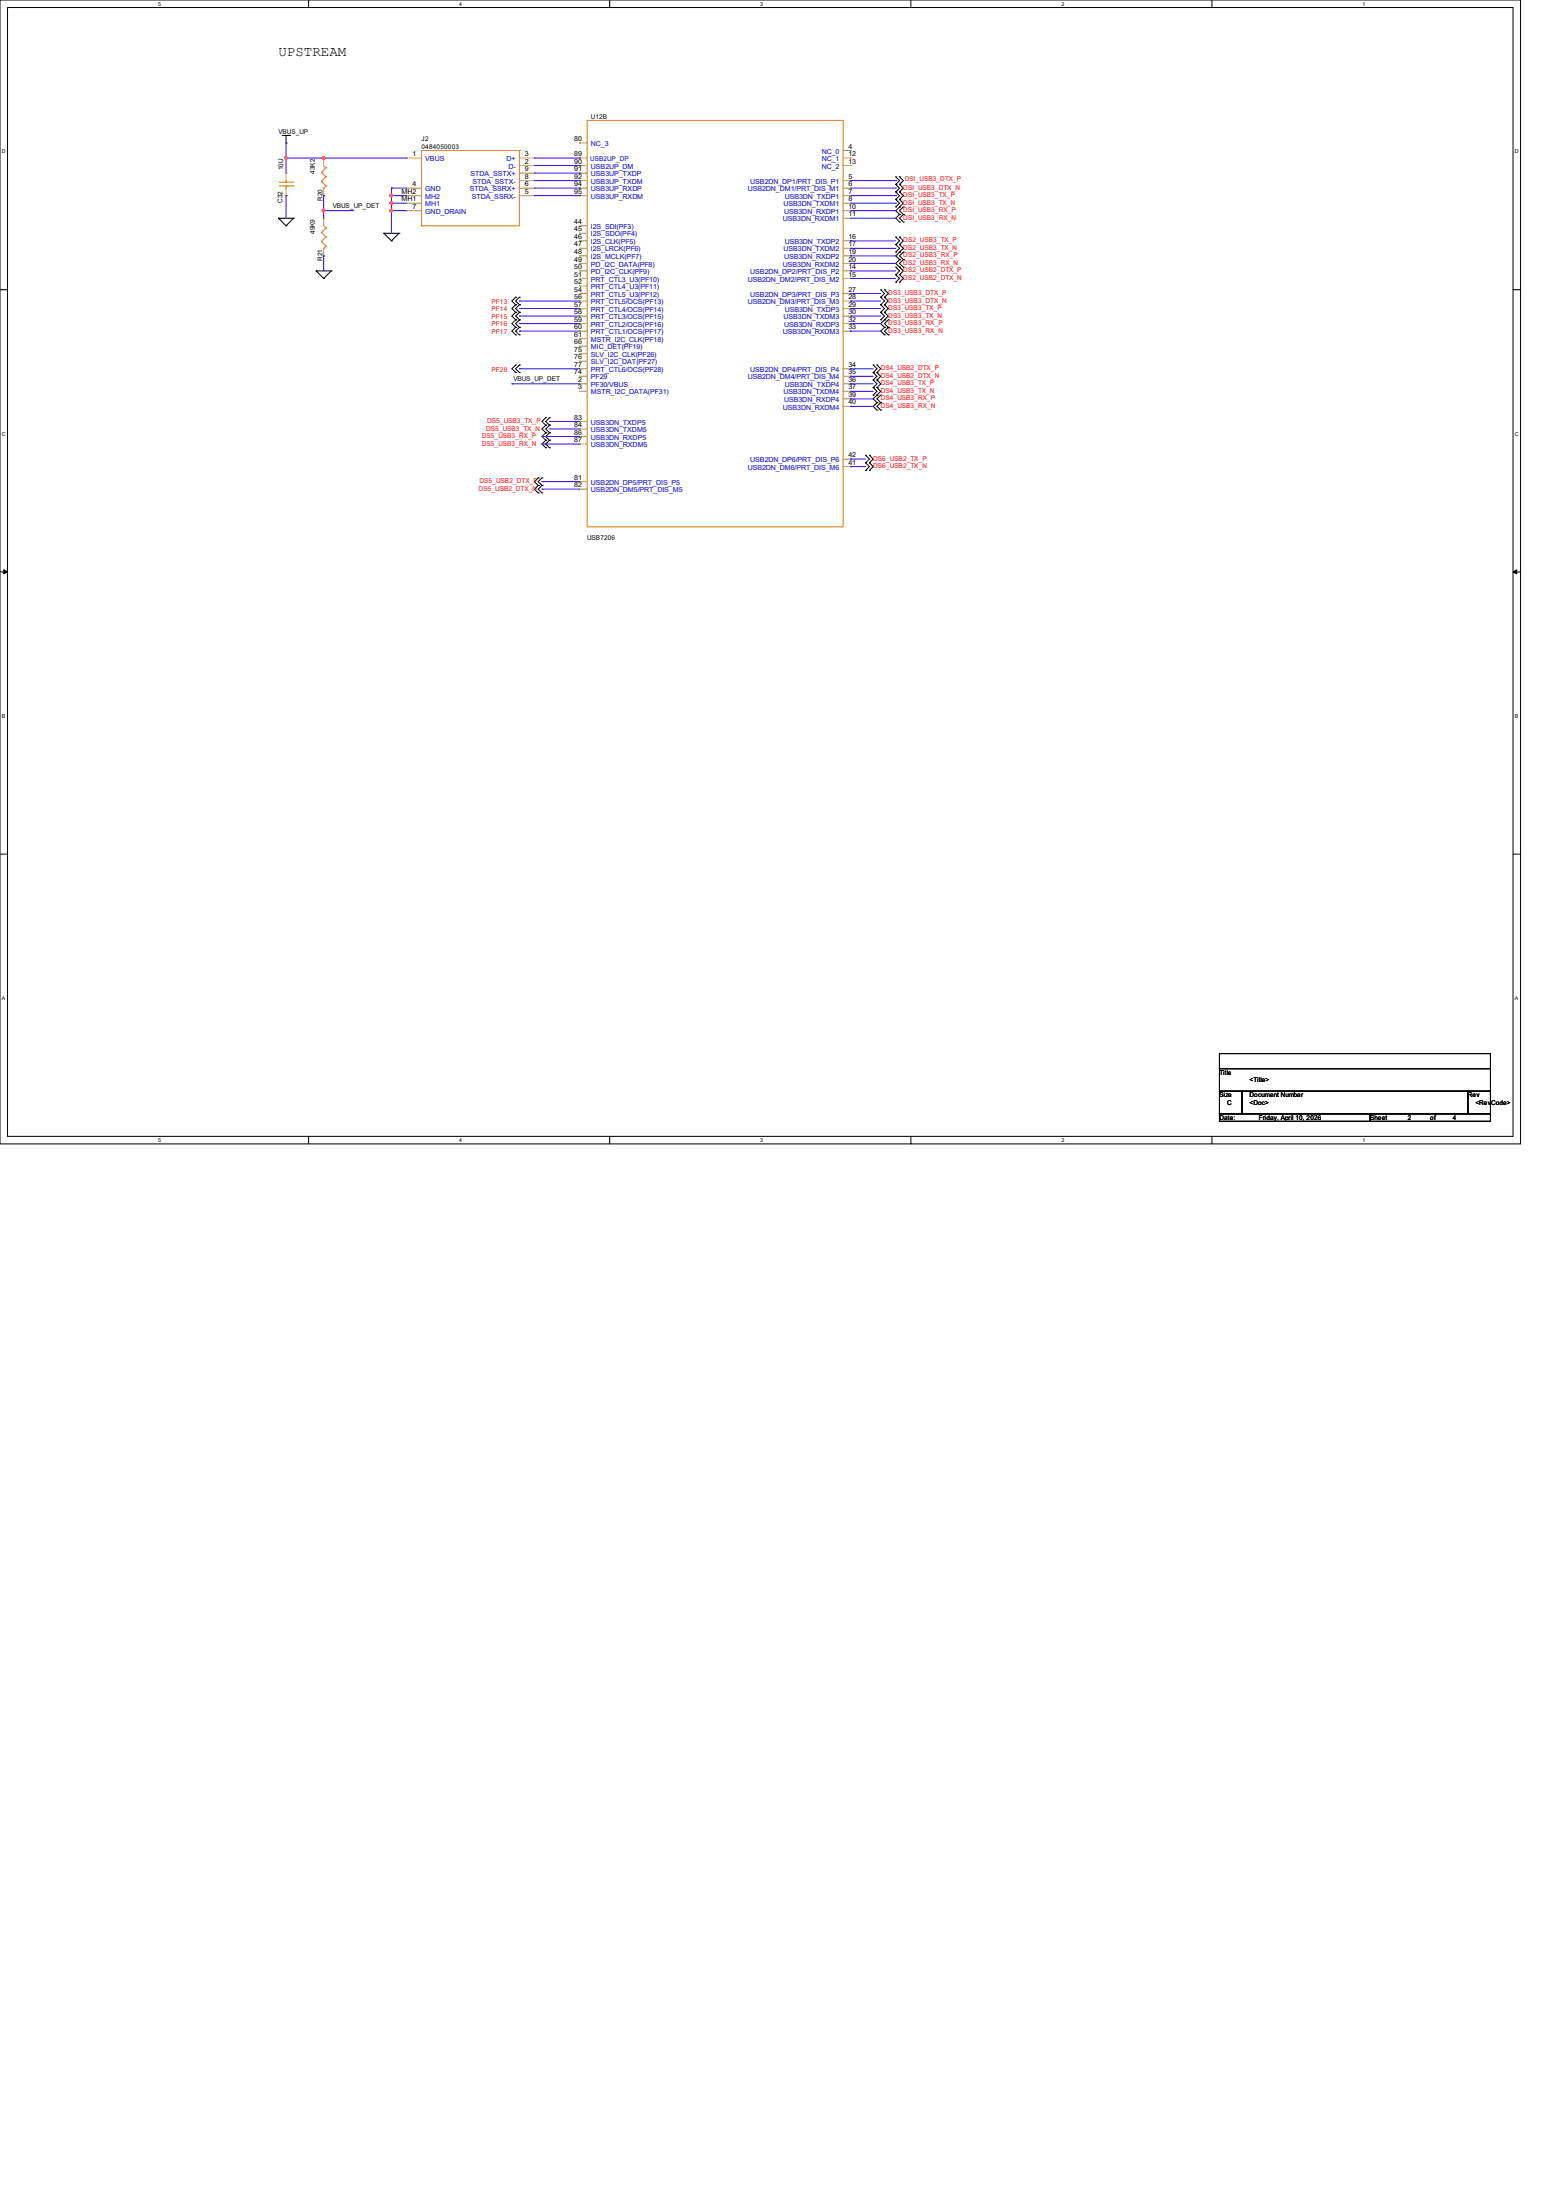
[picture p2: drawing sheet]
<svg xmlns="http://www.w3.org/2000/svg" width="210mm" height="297mm" viewBox="0 0 210 297" stroke-linecap="round" stroke-linejoin="round" font-family="sans-serif">
<path d="M0 0h205.2v154.4h-205.2zM1 1h203.2v152.4h-203.2z" fill="none" stroke="#000" stroke-width=".13"/>
<g fill="#fff">
<path d="M21.3 .1h.4v.8h-.4z"/>
<path d="M21.3 153.5h.4v.8h-.4z"/>
</g>
<path d="M41.7 0v1M41.7 153.4v1" fill="none" stroke="#000" stroke-width=".13"/>
<g fill="#fff">
<path d="M62 .1h.4v.8h-.4z"/>
<path d="M62 153.5h.4v.8h-.4z"/>
</g>
<path d="M82.3 0v1M82.3 153.4v1" fill="none" stroke="#000" stroke-width=".13"/>
<g fill="#fff">
<path d="M102.6 .1h.4v.8h-.4z"/>
<path d="M102.6 153.5h.4v.8h-.4z"/>
</g>
<path d="M122.9 0v1M122.9 153.4v1" fill="none" stroke="#000" stroke-width=".13"/>
<g fill="#fff">
<path d="M143.3 .1h.3v.8h-.3z"/>
<path d="M143.3 153.5h.3v.8h-.3z"/>
</g>
<path d="M163.6 0v1M163.6 153.4v1" fill="none" stroke="#000" stroke-width=".13"/>
<g fill="#fff">
<path d="M183.9 .1h.4v.8h-.4z"/>
<path d="M183.9 153.5h.4v.8h-.4z"/>
<path d="M.3 20.1h.5v.8h-.5z"/>
<path d="M204.5 20.1h.5v.8h-.5z"/>
<path d="M.3 58.2h.5v.8h-.5z"/>
<path d="M204.5 58.2h.5v.8h-.5z"/>
</g>
<path d="M0 39.1h1M204.2 39.1h1" fill="none" stroke="#000" stroke-width=".13"/>
<g fill="#fff">
<path d="M.3 96.3h.4v.8h-.4z"/>
<path d="M204.5 96.3h.4v.8h-.4z"/>
</g>
<path d="M0 77.2h1M204.2 77.2h1" fill="none" stroke="#000" stroke-width=".13"/>
<path d="M.5 76.9l.5 .3-.5 .3zM204.2 77.2l.5-.3v.6z" fill="#000" stroke="#000" stroke-width=".13"/>
<g fill="#fff">
<path d="M.3 134.4h.4v.8h-.4z"/>
<path d="M204.5 134.4h.4v.8h-.4z"/>
</g>
<g fill="none" stroke="#000" stroke-width=".13">
<path d="M38.1 18.3h1M38.6 19.3h.1M38.6 18.3v1M39.1 18.3h.1M37.6 29.5h.1M37.6 29.5h2M37.6 29.5l1 1M38.6 30.5h.1M39.6 29.5h.1M39.6 29.5l-1 1M42.7 36.6h.1M42.7 36.6h2"/>
<path d="M42.7 36.6l1 1M43.7 37.6h.1M44.7 36.6h.1M44.7 36.6l-1 1M51.8 31.5h.1M51.8 31.5h2M51.8 31.5l1 1M52.8 32.5h.1M53.8 31.5h.1M53.8 31.5l-1 1M118.9 39.1h.1M118.9 39.1l.5 .5-.5 .5"/>
<path d="M119.4 39.1h.1M119.4 39.1l.5 .5-.5 .5M120.9 33h.1M120.9 32h.1M120.9 34h.1M120.9 37.1h.1M120.9 36.1h.1M120.9 38.1h.1M120.9 24.9h.1M120.9 23.9h.1M120.9 25.9h.1M120.9 26.9h.1"/>
<path d="M120.9 27.9h.1M120.9 37.1l.5 .5-.5 .5M120.9 32l.5 .5-.5 .5M120.9 33l.5 .5-.5 .5M120.9 36.1l.5 .5-.5 .5M120.9 23.9l.5 .5-.5 .5M120.9 24.9l.5 .5-.5 .5M120.9 25.9l.5 .5-.5 .5M120.9 26.9l.5 .5-.5 .5M121.4 33h.1M121.4 32h.1M121.4 34h.1"/>
<path d="M121.4 35.1h.1M121.4 36.1h.1M121.4 37.1h.1M121.4 38.1h.1M121.4 24.9h.1M121.4 23.9h.1M121.4 25.9h.1M121.4 26.9h.1M121.4 27.9h.1M121.4 29h.1M121.4 30h.1M121.4 37.1l.5 .5-.5 .5"/>
<path d="M121.4 32l.5 .5-.5 .5M121.4 33l.5 .5-1 1 .5 .6M121.4 35.1l-.5 .5 1 1-.5 .5M121.4 23.9l.5 .5-.5 .5M121.4 24.9l.5 .5-.5 .5M121.4 25.9l.5 .5-.5 .5M121.4 26.9l.5 .5-1 1 .5 .6M121.4 29l-.5 .5 .5 .5M121.9 35.1h.1M121.9 34h.1M121.9 36.1h.1M121.9 29h.1"/>
<path d="M121.9 27.9h.1M121.9 30h.1M121.9 34l-.5 .5 .5 .6M121.9 35.1l-.5 .5 .5 .5M121.9 27.9l-.5 .5 .5 .6M121.9 29l-.5 .5 .5 .5M69.6 41.1h.1M69.6 42.2h.1M69.6 43.2h.1M69.6 44.2h.1M69.6 45.2h.1M69.6 40.1h.1"/>
<path d="M69.6 49.3h.1M69.6 50.3h.1M69.6 41.1l-.5 .6 .5 .5M69.6 42.2l-.5 .5 .5 .5M69.6 44.2l-.5 .5 .5 .5M69.6 43.2l-.5 .5 .5 .5M69.6 40.1l-.5 .5 .5 .5M69.6 49.3l-.5 .5 .5 .5M70.1 41.1h.1M70.1 42.2h.1M70.1 43.2h.1M70.1 44.2h.1"/>
<path d="M70.1 45.2h.1M70.1 40.1h.1M70.1 49.3h.1M70.1 50.3h.1M70.1 41.1l-.5 .6 .5 .5M70.1 42.2l-.5 .5 .5 .5M70.1 44.2l-.5 .5 .5 .5M70.1 43.2l-.5 .5 .5 .5M70.1 40.1l-.5 .5 .5 .5M70.1 49.3l-.5 .5 .5 .5M73.7 56.4h.1M73.7 57.4h.1"/>
<path d="M73.7 58.4h.1M73.7 59.4h.1M73.7 56.4l-.5 .5 .5 .5M73.7 57.4l-.5 .5 .5 .5M73.7 58.4l-.5 .5 .5 .5M73.7 59.4l-.5 .5 .5 .6M74.2 56.4h.1M74.2 57.4h.1M74.2 58.4h.1M74.2 59.4h.1M74.2 56.4l-.5 .5 .5 .5M74.2 57.4l-.5 .5 .5 .5"/>
<path d="M74.2 58.4l-.5 .5 .5 .5M74.2 59.4l-.5 .5 .5 .6M117.9 50.3h.1M117.9 49.3h.1M117.9 51.3h.1M117.9 52.3h.1M117.9 53.3h.1M117.9 49.3l.5 .5-.5 .5M117.9 50.3l.5 .5-.5 .5M117.9 51.3l.5 .5-.5 .5M117.9 52.3l.5 .5-.5 .5M118.4 50.3h.1"/>
<path d="M118.4 49.3h.1M118.4 51.3h.1M118.4 52.3h.1M118.4 53.3h.1M118.4 54.4h.1M118.4 55.4h.1M118.4 49.3l.5 .5-.5 .5M118.4 50.3l.5 .5-.5 .5M118.4 51.3l.5 .5-.5 .5M118.4 52.3l.5 .5-1 1 .5 .6M118.4 54.4l-.5 .5 .5 .5M118.9 40.1h.1"/>
<path d="M118.9 41.1h.1M118.9 42.2h.1M118.9 43.2h.1M118.9 54.4h.1M118.9 53.3h.1M118.9 55.4h.1M118.9 40.1l.5 .5-.5 .5M118.9 41.1l.5 .6-.5 .5M118.9 42.2l.5 .5-.5 .5M118.9 53.3l-.5 .5 .5 .6M118.9 54.4l-.5 .5 .5 .5M119.4 40.1h.1"/>
<path d="M119.4 41.1h.1M119.4 42.2h.1M119.4 43.2h.1M119.4 44.2h.1M119.4 45.2h.1M119.4 40.1l.5 .5-.5 .5M119.4 41.1l.5 .6-.5 .5M119.4 42.2l.5 .5-1 1 .5 .5M119.4 44.2l-.5 .5 .5 .5M119.9 44.2h.1M119.9 43.2h.1M119.9 45.2h.1"/>
<path d="M119.9 43.2l-.5 .5 .5 .5M119.9 44.2l-.5 .5 .5 .5M72.6 64.5h.1M72.6 65.5h.1M72.6 66.5h.1M72.6 64.5l-.5 .5 .5 .5M72.6 65.5l-.5 .5 .5 .5M73.2 64.5h.1M73.2 65.5h.1M73.2 66.5h.1M73.2 64.5l-.6 .5 .6 .5M73.2 65.5l-.6 .5 .6 .5"/>
<path d="M73.7 60.5h.1M74.2 60.5h.1M116.8 62.5h.1M116.8 61.5h.1M116.8 63.5h.1M116.8 61.5l.5 .5-.5 .5M116.8 62.5l.5 .5-.5 .5M117.3 62.5h.1M117.3 61.5h.1M117.3 63.5h.1M117.3 61.5l.6 .5-.6 .5M117.3 62.5l.6 .5-.6 .5"/>
<path d="M0 115.3h1M204.2 115.3h1M164.6 142.2h36.6v2.1h-36.6zM164.6 144.3h36.6v3h-36.6zM164.6 147.3h3v3.1h-3zM164.6 150.4h20.3v1h-20.3zM167.6 147.3h30.5v3.1h-30.5zM184.9 150.4h16.3v1h-16.3zM198.1 147.3h3.1v3.1h-3.1z"/>
</g>
<g fill="none" stroke="#cc8006" stroke-width=".13">
<path d="M79.2 16.3h34.6v54.8h-34.6zM37.7 25.1h1.8M37.7 24.6h1.8M38.6 24.6h.1M38.6 25.1h.1M38.6 24.4v.2M38.6 25.1v.3M39.5 25.1h.1M39.5 24.6h.1M43.4 31.4h.1M43.4 32.6h.1M43.4 23.3h.1"/>
<path d="M43.4 24.5h.1M43.4 31.4l.6 .6M43.4 32.6l.6 .6M43.4 23.3l.6 .6M43.4 24.5l.6 .6M43.7 33.5h.1M43.7 25.4h.1M43.7 30.5l.3 .3M43.7 22.4l.3 .2M44 30.8h.1M44 32h.1M44 33.2h.1"/>
<path d="M44 22.6h.1M44 23.9h.1M44 25.1h.1M44 30.8l-.6 .6M44 32l-.6 .6M44 33.2l-.3 .3M44 22.6l-.6 .7M44 23.9l-.6 .6M44 25.1l-.3 .3M56.9 30.5h.1M70.1 20.3h.1M70.1 20.3h-13.2v10.2"/>
<path d="M70.1 20.3v10.2h-13.2"/>
</g>
<g fill="none" stroke="#a84" stroke-width=".13">
<path d="M78.2 19.3h.1M78.2 19.3h1M38.6 23.4h.1M38.6 26.4h.1M38.6 23.4v1M38.6 25.4v1M43.7 29.5h.1M43.7 34.5h.1M43.7 21.3h.1M43.7 26.4h.1M43.7 21.3v1.1M43.7 25.4v1"/>
<path d="M43.7 29.5v1M43.7 33.5v1M54.9 21.3h.1M54.9 25.4h.1M54.9 28.4h.1M54.9 27.4h.1M54.9 26.4h.1M54.9 21.3h2M54.9 25.4h2M54.9 26.4h2M54.9 27.4h2M54.9 28.4h2"/>
<path d="M70.1 21.3h2M70.1 22.4h2M70.1 23.4h2M70.1 24.4h2M70.1 25.4h2M70.1 26.4h2M72.1 22.4h.1M72.1 21.3h.1M72.1 26.4h.1M72.1 25.4h.1M72.1 24.4h.1M72.1 23.4h.1"/>
<path d="M78.2 30.5h.1M78.2 31.5h.1M78.2 32.5h.1M78.2 33.5h.1M78.2 34.5h.1M78.2 35.6h.1M78.2 36.6h.1M78.2 37.6h.1M78.2 38.6h.1M78.2 39.6h.1M78.2 21.3h.1M78.2 22.4h.1"/>
<path d="M78.2 23.4h.1M78.2 24.4h.1M78.2 25.4h.1M78.2 26.4h.1M78.2 30.5h1M78.2 31.5h1M78.2 32.5h1M78.2 33.5h1M78.2 34.5h1M78.2 35.6h1M78.2 36.6h1M78.2 37.6h1"/>
<path d="M78.2 38.6h1M78.2 39.6h1M78.2 21.3h1M78.2 22.4h1M78.2 23.4h1M78.2 24.4h1M78.2 25.4h1M78.2 26.4h1M113.8 32.5h1M113.8 33.5h1M113.8 34.5h1M113.8 35.6h1"/>
<path d="M113.8 36.6h1M113.8 37.6h1M113.8 39.6h1M113.8 21.3h1M113.8 22.4h1M113.8 24.4h1M113.8 25.4h1M113.8 26.4h1M113.8 20.3h1M113.8 27.4h1M113.8 28.4h1M113.8 29.5h1"/>
<path d="M114.8 20.3h.1M114.8 24.4h.1M114.8 25.4h.1M114.8 26.4h.1M114.8 27.4h.1M114.8 28.4h.1M114.8 29.5h.1M114.8 21.3h.1M114.8 22.4h.1M114.8 36.6h.1M114.8 37.6h.1M114.8 32.5h.1"/>
<path d="M114.8 33.5h.1M114.8 34.5h.1M114.8 35.6h.1M114.8 39.6h.1M78.2 51.8h.1M78.2 52.8h.1M78.2 40.6h.1M78.2 41.7h.1M78.2 42.7h.1M78.2 43.7h.1M78.2 44.7h.1M78.2 45.7h.1"/>
<path d="M78.2 50.8h.1M78.2 47.8h.1M78.2 48.8h.1M78.2 49.8h.1M78.2 56.9h.1M78.2 57.9h.1M78.2 58.9h.1M78.2 59.9h.1M78.2 46.7h.1M78.2 51.8h1M78.2 52.8h1M78.2 40.6h1"/>
<path d="M78.2 41.7h1M78.2 42.7h1M78.2 43.7h1M78.2 44.7h1M78.2 45.7h1M78.2 50.8h1M78.2 47.8h1M78.2 48.8h1M78.2 49.8h1M78.2 56.9h1M78.2 57.9h1M78.2 58.9h1"/>
<path d="M78.2 59.9h1M78.2 46.7h1M113.8 51.8h1M113.8 52.8h1M113.8 40.6h1M113.8 41.7h1M113.8 42.7h1M113.8 43.7h1M113.8 44.7h1M113.8 50.8h1M113.8 49.8h1M113.8 53.8h1"/>
<path d="M113.8 54.9h1M114.8 40.6h.1M114.8 41.7h.1M114.8 42.7h.1M114.8 43.7h.1M114.8 44.7h.1M114.8 49.8h.1M114.8 50.8h.1M114.8 51.8h.1M114.8 52.8h.1M114.8 53.8h.1M114.8 54.9h.1"/>
<path d="M78.2 65h.1M78.2 66h.1M78.2 65h1M78.2 66h1M113.8 63h1M113.8 62h1M114.8 63h.1M114.8 62h.1"/>
</g>
<g fill="none" stroke="#4200ff" stroke-width=".13">
<path d="M38.6 19.3h.1M38.6 19.3v4.1M38.6 26.4h.1M38.6 21.3h.1M38.6 26.4v3.1M38.6 21.3h16.3M43.7 21.3h.1M43.7 26.4h.1M43.7 34.5h.1M43.7 28.4h.1M43.7 26.4v3.1M43.7 34.5v2.1"/>
<path d="M43.7 28.4h4.1M52.8 25.4h.1M52.8 26.4h.1M52.8 27.4h.1M52.8 28.4h.1M52.8 25.4h2.1M52.8 25.4v6.1M52.8 26.4h2.1M52.8 27.4h2.1M52.8 28.4h2.1M72.1 21.3h6.1M72.1 25.4h6.1"/>
<path d="M72.1 26.4h6.1M72.1 24.4h6.1M72.1 22.4h6.1M72.1 23.4h6.1M78.2 21.3h.1M78.2 22.4h.1M78.2 23.4h.1M78.2 24.4h.1M78.2 25.4h.1M78.2 26.4h.1M114.8 39.6h.1M114.8 32.5h.1"/>
<path d="M114.8 33.5h.1M114.8 34.5h.1M114.8 35.6h.1M114.8 36.6h.1M114.8 37.6h.1M114.8 25.4h6.1M114.8 26.4h6.1M114.8 27.4h6.1M114.8 28.4h6.1M114.8 39.6h4.1M114.8 32.5h6.1M114.8 33.5h6.1"/>
<path d="M114.8 34.5h6.1M114.8 35.6h6.1M114.8 36.6h6.1M114.8 37.6h6.1M114.8 24.4h6.1M114.8 29.5h6.1M120.9 24.4h.1M120.9 25.4h.1M120.9 26.4h.1M120.9 27.4h.1M120.9 28.4h.1M120.9 29.5h.1"/>
<path d="M69.1 51.8h.1M69.1 51.8h9.1M70.1 40.6h.1M70.1 41.7h.1M70.1 42.7h.1M70.1 43.7h.1M70.1 44.7h.1M70.1 49.8h.1M70.1 49.8h8.1M70.1 44.7h8.1M70.1 43.7h8.1M70.1 42.7h8.1"/>
<path d="M70.1 41.7h8.1M70.1 40.6h8.1M73.2 58.9h.1M73.2 59.9h.1M73.2 58.9h5M73.2 59.9h5M74.2 56.9h.1M74.2 57.9h.1M74.2 56.9h4M74.2 57.9h4M114.8 49.8h.1M114.8 50.8h.1"/>
<path d="M114.8 51.8h.1M114.8 52.8h.1M114.8 53.8h.1M114.8 54.9h.1M114.8 44.7h.1M114.8 43.7h.1M114.8 42.7h.1M114.8 41.7h.1M114.8 40.6h.1M114.8 51.8h3.1M114.8 49.8h3.1M114.8 50.8h3.1"/>
<path d="M114.8 52.8h3.1M114.8 53.8h3.1M114.8 54.9h3.1M114.8 44.7h4.1M114.8 43.7h4.1M114.8 42.7h4.1M114.8 41.7h4.1M114.8 40.6h4.1M73.2 65h.1M73.2 66h.1M73.2 65h5M73.2 66h5"/>
<path d="M114.8 62h.1M114.8 63h.1M114.8 62h2M114.8 63h2"/>
</g>
<g fill="#f00" stroke="#f00" stroke-width=".13">
<circle cx="43.7" cy="21.3" r=".18"/>
<circle cx="38.6" cy="21.3" r=".18"/>
<circle cx="52.8" cy="26.4" r=".18"/>
<circle cx="52.8" cy="27.4" r=".18"/>
<circle cx="52.8" cy="28.4" r=".18"/>
<circle cx="43.7" cy="28.4" r=".18"/>
</g>
<text font-size="1.9" x="37.6" y="7.6">UPSTREAM</text>
<g font-size=".9">
<text x="79.8" y="16">U12B</text>
<text x="37.6" y="18.1">VBUS_UP</text>
<text x="38.2" y="22.9" transform="rotate(-90 38.2 22.9)">10U</text>
<text x="42.5" y="23.5" transform="rotate(-90 42.5 23.5)">43K2</text>
<text x="55.7" y="21.1">1</text>
<text x="56.9" y="19.1">J2</text>
<text x="56.9" y="20.1">0484050003</text>
<text x="70.8" y="22.1">2</text>
<text x="70.8" y="21.1">3</text>
<text x="70.8" y="23.1">9</text>
<text x="77.5" y="19">80</text>
<text x="77.5" y="21.1">89</text>
<text x="77.5" y="22.1">90</text>
<text x="77.5" y="23.1">91</text>
<text x="114.5" y="20.1">4</text>
<text x="114.5" y="21.1">12</text>
<text x="114.5" y="22.1">13</text>
<text x="38.1" y="27.4" transform="rotate(-90 38.1 27.4)">C32</text>
<text x="43.5" y="27.1" transform="rotate(-90 43.5 27.1)">R20</text>
<text x="44.9" y="28">VBUS_UP_DET</text>
<text x="54.2" y="27.2">MH1</text>
<text x="54.2" y="26.2">MH2</text>
<text x="55.7" y="25.1">4</text>
<text x="55.7" y="28.2">7</text>
<text x="70.8" y="26.2">5</text>
<text x="70.8" y="25.1">6</text>
<text x="70.8" y="24.1">8</text>
<text x="77.5" y="24.1">92</text>
<text x="77.5" y="25.1">94</text>
<text x="77.5" y="26.2">95</text>
<text x="114.5" y="24.1">5</text>
<text x="114.5" y="25.1">6</text>
<text x="114.5" y="26.2">7</text>
<text x="114.5" y="27.2">8</text>
<text x="114.5" y="28.2">10</text>
<text x="114.5" y="29.2">11</text>
<text x="42.5" y="31.6" transform="rotate(-90 42.5 31.6)">49K9</text>
<text x="43.5" y="35.3" transform="rotate(-90 43.5 35.3)">R21</text>
<text x="77.5" y="30.2">44</text>
<text x="77.5" y="31.2">45</text>
<text x="77.5" y="32.3">46</text>
<text x="77.5" y="33.3">47</text>
<text x="77.5" y="34.3">48</text>
<text x="77.5" y="35.3">49</text>
<text x="114.5" y="32.3">16</text>
<text x="114.5" y="33.3">17</text>
<text x="114.5" y="34.3">19</text>
<text x="114.5" y="35.3">20</text>
<text x="77.5" y="36.3">50</text>
<text x="77.5" y="37.3">51</text>
<text x="77.5" y="38.4">52</text>
<text x="77.5" y="39.4">54</text>
<text x="77.5" y="40.4">56</text>
<text x="77.5" y="41.4">57</text>
<text x="114.5" y="36.3">14</text>
<text x="114.5" y="37.3">15</text>
<text x="114.5" y="39.4">27</text>
<text x="114.5" y="40.4">28</text>
<text x="114.5" y="41.4">29</text>
<text x="77.5" y="42.4">58</text>
<text x="77.5" y="43.4">59</text>
<text x="77.5" y="44.4">60</text>
<text x="77.5" y="45.5">61</text>
<text x="77.5" y="47.5">75</text>
<text x="77.5" y="46.5">66</text>
<text x="114.5" y="42.4">30</text>
<text x="114.5" y="43.4">32</text>
<text x="114.5" y="44.4">33</text>
<text x="69.3" y="51.4">VBUS_UP_DET</text>
<text x="77.5" y="50.5">74</text>
<text x="77.5" y="48.5">76</text>
<text x="77.5" y="49.5">77</text>
<text x="78" y="51.6">2</text>
<text x="78" y="52.6">3</text>
<text x="114.5" y="49.5">34</text>
<text x="114.5" y="50.5">35</text>
<text x="114.5" y="51.6">36</text>
<text x="114.5" y="52.6">37</text>
<text x="114.5" y="53.6">39</text>
<text x="77.5" y="56.6">83</text>
<text x="77.5" y="57.7">84</text>
<text x="77.5" y="58.7">86</text>
<text x="77.5" y="59.7">87</text>
<text x="114.5" y="54.6">40</text>
<text x="77.5" y="64.8">81</text>
<text x="77.5" y="65.8">82</text>
<text x="114.5" y="62.7">41</text>
<text x="114.5" y="61.7">42</text>
<text x="79.2" y="72.9">USB7206</text>
<text x="164.6" y="145.1">Title</text>
<text x="164.6" y="148.1">Size</text>
<text x="165.6" y="149.1">C</text>
<text x="168.7" y="149.1">&lt;Doc&gt;</text>
<text x="168.7" y="146.1">&lt;Title&gt;</text>
<text x="168.7" y="148.1">Document Number</text>
<text x="198.1" y="148.1">Rev</text>
<text x="199.1" y="149.1">&lt;RevCode&gt;</text>
<text x="164.6" y="151.2">Date:</text>
<text x="169.9" y="151.2">Friday, April 10, 2026</text>
<text x="184.9" y="151.2">Sheet</text>
<text x="190" y="151.2">2</text>
<text x="193" y="151.2">of</text>
<text x="196.1" y="151.2">4</text>
</g>
<g font-size=".9" fill="#00c">
<text x="57.4" y="21.8">VBUS</text>
<text x="63.5" y="23.8">STDA_SSTX+</text>
<text x="68.4" y="21.8">D+</text>
<text x="68.6" y="22.8">D-</text>
<text x="79.7" y="21.7">USB2UP_DP</text>
<text x="79.8" y="19.7">NC_3</text>
<text x="79.8" y="22.8">USB2UP_DM</text>
<text x="79.8" y="23.8">USB3UP_TXDP</text>
<text x="110.9" y="20.7">NC_0</text>
<text x="110.9" y="21.8">NC_1</text>
<text x="110.9" y="22.8">NC_2</text>
<text x="57.4" y="25.8">GND</text>
<text x="57.4" y="28.9">GND_DRAIN</text>
<text x="57.4" y="27.9">MH1</text>
<text x="57.4" y="26.8">MH2</text>
<text x="63.4" y="25.8">STDA_SSRX+</text>
<text x="63.7" y="26.8">STDA_SSRX-</text>
<text x="63.8" y="24.8">STDA_SSTX-</text>
<text x="79.8" y="24.8">USB3UP_TXDM</text>
<text x="79.8" y="25.8">USB3UP_RXDP</text>
<text x="79.8" y="26.8">USB3UP_RXDM</text>
<text x="100.9" y="25.8">USB2DN_DM1/PRT_DIS_M1</text>
<text x="101.3" y="24.8">USB2DN_DP1/PRT_DIS_P1</text>
<text x="105.7" y="29.9">USB3DN_RXDM1</text>
<text x="105.7" y="27.9">USB3DN_TXDM1</text>
<text x="105.8" y="28.9">USB3DN_RXDP1</text>
<text x="105.9" y="26.8">USB3DN_TXDP1</text>
<text x="79.8" y="30.9">I2S_SDI(PF3)</text>
<text x="79.8" y="31.9">I2S_SDO(PF4)</text>
<text x="79.8" y="32.9">I2S_CLK(PF5)</text>
<text x="79.8" y="34">I2S_LRCK(PF6)</text>
<text x="79.8" y="35">I2S_MCLK(PF7)</text>
<text x="79.8" y="36">PD_I2C_DATA(PF8)</text>
<text x="105.7" y="36">USB3DN_RXDM2</text>
<text x="105.7" y="34">USB3DN_TXDM2</text>
<text x="105.8" y="35">USB3DN_RXDP2</text>
<text x="105.9" y="32.9">USB3DN_TXDP2</text>
<text x="79.8" y="37">PD_I2C_CLK(PF9)</text>
<text x="79.8" y="38">PRT_CTL3_U3(PF10)</text>
<text x="79.8" y="39">PRT_CTL4_U3(PF11)</text>
<text x="79.8" y="40">PRT_CTL5_U3(PF12)</text>
<text x="79.8" y="41.1">PRT_CTL5/OCS(PF13)</text>
<text x="100.9" y="38">USB2DN_DM2/PRT_DIS_M2</text>
<text x="100.9" y="41.1">USB2DN_DM3/PRT_DIS_M3</text>
<text x="101.3" y="37">USB2DN_DP2/PRT_DIS_P2</text>
<text x="101.3" y="40">USB2DN_DP3/PRT_DIS_P3</text>
<text x="79.8" y="42.1">PRT_CTL4/OCS(PF14)</text>
<text x="79.8" y="43.1">PRT_CTL3/OCS(PF15)</text>
<text x="79.8" y="44.1">PRT_CTL2/OCS(PF16)</text>
<text x="79.8" y="45.1">PRT_CTL1/OCS(PF17)</text>
<text x="79.8" y="46.1">MSTR_I2C_CLK(PF18)</text>
<text x="79.8" y="47.2">MIC_DET(PF19)</text>
<text x="105.7" y="45.1">USB3DN_RXDM3</text>
<text x="105.7" y="43.1">USB3DN_TXDM3</text>
<text x="105.8" y="44.1">USB3DN_RXDP3</text>
<text x="105.9" y="42.1">USB3DN_TXDP3</text>
<text x="79.8" y="52.2">PF30/VBUS</text>
<text x="79.8" y="53.3">MSTR_I2C_DATA(PF31)</text>
<text x="79.8" y="51.2">PF29</text>
<text x="79.8" y="48.2">SLV_I2C_CLK(PF26)</text>
<text x="79.8" y="49.2">SLV_I2C_DAT(PF27)</text>
<text x="79.8" y="50.2">PRT_CTL6/OCS(PF28)</text>
<text x="100.9" y="51.2">USB2DN_DM4/PRT_DIS_M4</text>
<text x="101.3" y="50.2">USB2DN_DP4/PRT_DIS_P4</text>
<text x="105.7" y="53.3">USB3DN_TXDM4</text>
<text x="105.9" y="52.2">USB3DN_TXDP4</text>
<text x="79.8" y="57.3">USB3DN_TXDP5</text>
<text x="79.8" y="58.3">USB3DN_TXDM5</text>
<text x="79.8" y="59.4">USB3DN_RXDP5</text>
<text x="105.7" y="55.3">USB3DN_RXDM4</text>
<text x="105.8" y="54.3">USB3DN_RXDP4</text>
<text x="79.8" y="65.4">USB2DN_DP5/PRT_DIS_P5</text>
<text x="79.8" y="60.4">USB3DN_RXDM5</text>
<text x="100.9" y="63.4">USB2DN_DM6/PRT_DIS_M6</text>
<text x="101.3" y="62.4">USB2DN_DP6/PRT_DIS_P6</text>
<text x="79.8" y="66.5">USB2DN_DM5/PRT_DIS_M5</text>
</g>
<g font-size=".9" fill="#f00">
<text x="121.9" y="25.6">DSI_USB3_DTX_N</text>
<text x="121.9" y="26.6">DSI_USB3_TX_P</text>
<text x="121.9" y="27.6">DSI_USB3_TX_N</text>
<text x="121.9" y="28.7">DSI_USB3_RX_P</text>
<text x="121.9" y="29.7">DSI_USB3_RX_N</text>
<text x="122.1" y="24.5">DSI_USB3_DTX_P</text>
<text x="121.9" y="32.7">DS2_USB3_TX_P</text>
<text x="121.9" y="33.7">DS2_USB3_TX_N</text>
<text x="121.9" y="34.8">DS2_USB3_RX_P</text>
<text x="121.9" y="35.8">DS2_USB3_RX_N</text>
<text x="66.3" y="41">PF13</text>
<text x="119.9" y="39.8">DS3_USB3_DTX_P</text>
<text x="119.9" y="40.9">DS3_USB3_DTX_N</text>
<text x="119.9" y="41.9">DS3_USB3_TX_P</text>
<text x="121.9" y="36.8">DS2_USB2_DTX_P</text>
<text x="121.9" y="37.8">DS2_USB2_DTX_N</text>
<text x="66.3" y="42">PF14</text>
<text x="66.3" y="43.1">PF15</text>
<text x="66.3" y="45.1">PF17</text>
<text x="66.3" y="44.1">PF16</text>
<text x="119.9" y="42.9">DS3_USB3_TX_N</text>
<text x="119.9" y="43.9">DS3_USB3_RX_P</text>
<text x="119.9" y="44.9">DS3_USB3_RX_N</text>
<text x="66.3" y="50.2">PF28</text>
<text x="118.9" y="50">DS4_USB2_DTX_P</text>
<text x="118.9" y="51">DS4_USB2_DTX_N</text>
<text x="118.9" y="52">DS4_USB3_TX_P</text>
<text x="118.9" y="53">DS4_USB3_TX_N</text>
<text x="65" y="59.1">DS5_USB3_RX_P</text>
<text x="65.6" y="58.1">DS5_USB3_TX_N</text>
<text x="65.7" y="57.1">DS5_USB3_TX_P</text>
<text x="118.9" y="54.1">DS4_USB3_RX_P</text>
<text x="118.9" y="55.1">DS4_USB3_RX_N</text>
<text x="64.7" y="65.2">DS5_USB2_DTX_P</text>
<text x="65" y="60.2">DS5_USB3_RX_N</text>
<text x="117.9" y="62.2">DS6_USB2_TX_P</text>
<text x="117.9" y="63.2">DS6_USB2_TX_N</text>
<text x="64.6" y="66.3">DS5_USB2_DTX_N</text>
</g>
<g font-size=".7">
<text x="21.3" y=".8">5</text>
<text x="62" y=".8">4</text>
<text x="102.6" y=".8">3</text>
<text x="143.3" y=".8">2</text>
<text x="183.9" y=".8">1</text>
<text x=".3" y="20.7">D</text>
<text x="204.5" y="20.7">D</text>
<text x=".3" y="58.8">C</text>
<text x="204.5" y="58.8">C</text>
<text x=".3" y="96.9">B</text>
<text x="204.5" y="96.9">B</text>
<text x=".3" y="135">A</text>
<text x="204.5" y="135">A</text>
<text x="21.3" y="154.2">5</text>
<text x="62" y="154.2">4</text>
<text x="102.6" y="154.2">3</text>
<text x="143.3" y="154.2">2</text>
<text x="183.9" y="154.2">1</text>
</g>
</svg>
